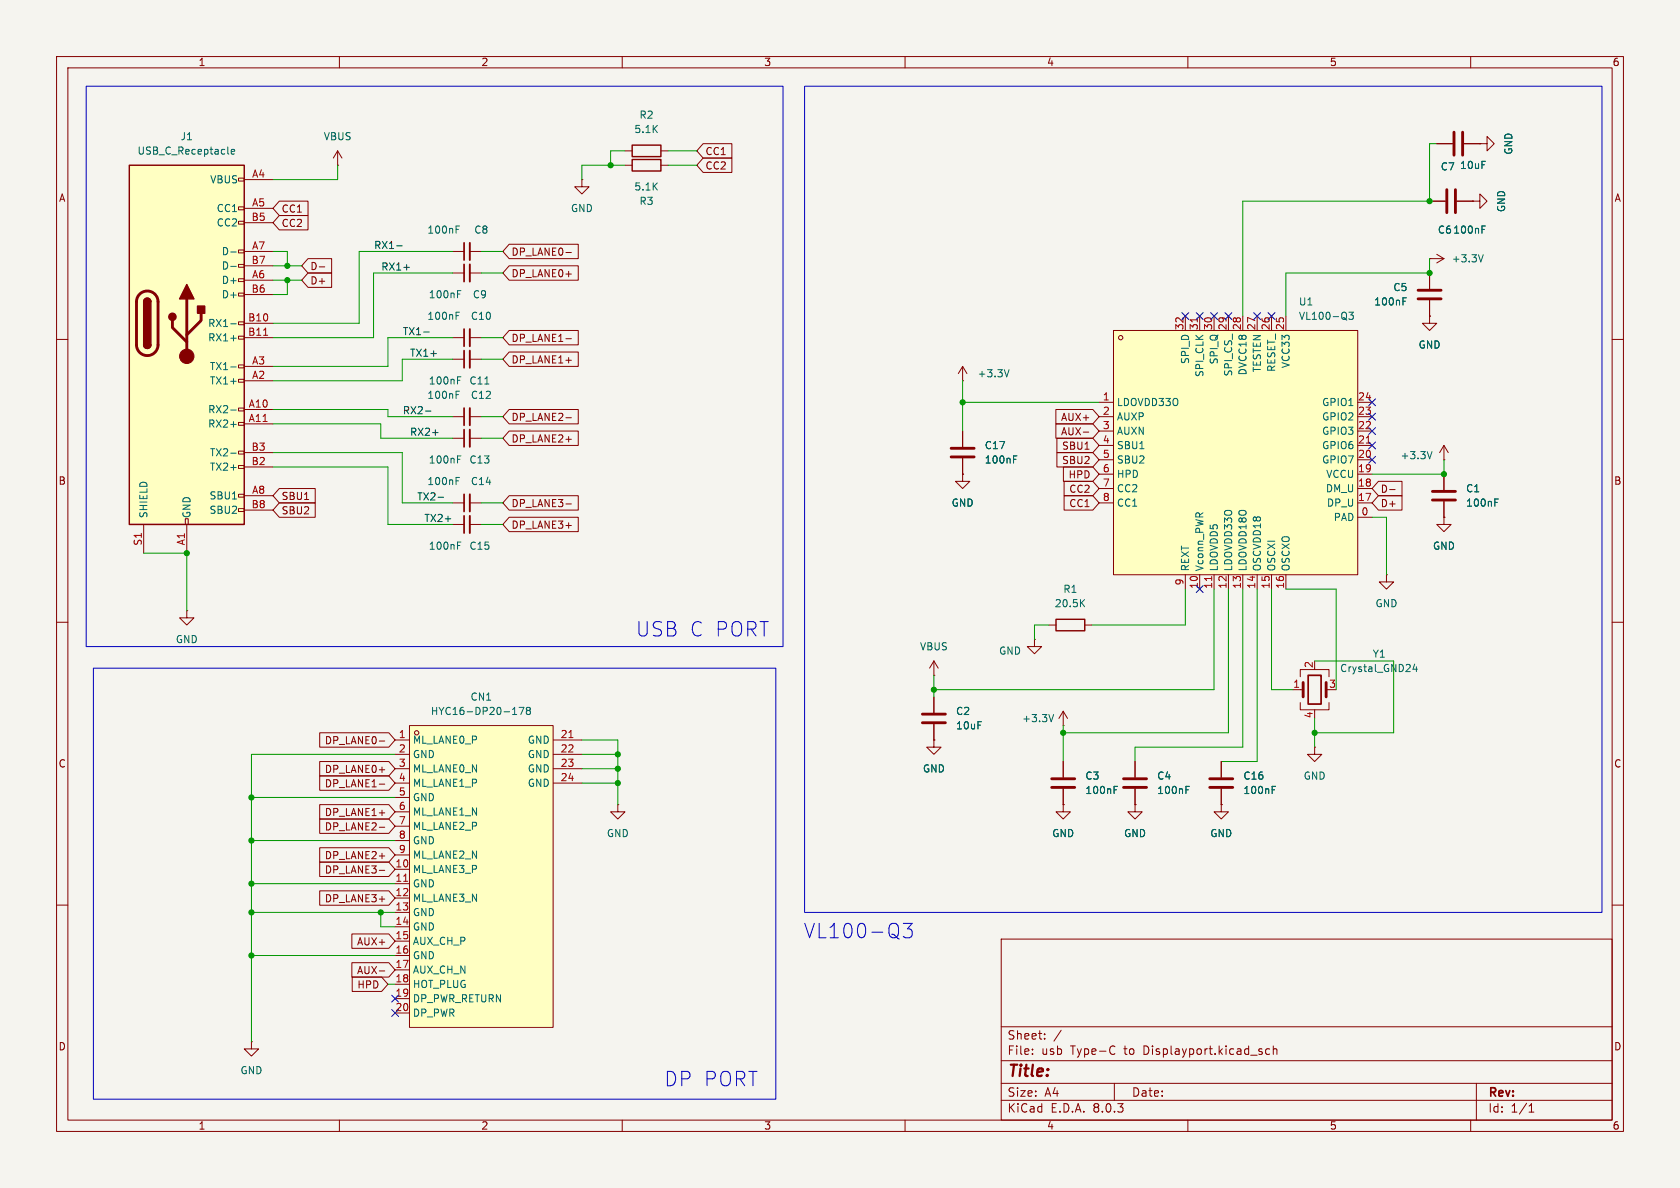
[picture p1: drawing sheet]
<svg xmlns="http://www.w3.org/2000/svg" width="297mm" height="210mm" viewBox="0 0 297 210" stroke-linecap="round" stroke-linejoin="round" font-family="sans-serif">
<path d="M0 0h297v210h-297z" fill="#f5f4ef" stroke="#f5f4ef" stroke-width=".18"/>
<g fill="none" stroke="#840000" stroke-width=".18">
<path d="M10 10h277v190h-277zM12 12h273v186h-273zM60 10v2M110 10v2M160 10v2M210 10v2M260 10v2M102.9 31.8v1.2h1.2l-1.2 1.3-1.3-1.3h1.3M102.9 31.8h.1M110.5 26.7h1.3M116.8 26.7h1.3M252.7 35.6h2.8"/>
<path d="M254 25.4h2.8M257.6 35.6h2.7M258.8 25.4h2.8M260.3 35.6h1.3v1.2l1.3-1.2-1.3-1.3v1.3M260.3 35.6h.1M261.6 25.4h1.3v1.3l1.3-1.3-1.3-1.3v1.3M261.6 25.4h.1M10 60h2M80 59.7h2M80 48.3h2M83.1 59.7h2M83.1 48.3h2"/>
<path d="M252.7 55.9v1.3h-1.2l1.2 1.2 1.3-1.2h-1.3M252.7 55.9h.1M285 60h2M80 73.7h2M80 77.5h2M83.1 73.7h2M83.1 77.5h2M255.3 78.7l-.8 1.3M255.3 78.7v2.6M255.3 78.7l.7 1.3M80 88.9h2M83.1 88.9h2"/>
<path d="M255.3 81.3h.1M10 110h2M165.1 119.4h.1M165.1 116.8l-.8 1.3M165.1 116.8v2.6M165.1 116.8l.8 1.3M229.9 119.6v-1.2h5v1.2M285 110h2M228.6 121.9h1.8M229.9 124.2v1.3h5v-1.3M232.4 132.1v1.3h1.3l-1.3 1.2-1.3-1.2h1.3M232.4 132.1h.1"/>
<path d="M232.4 125.5v.2M10 160h2M285 160h2M177 166h108v32h-108zM44.4 184.2v1.2h1.3l-1.3 1.3-1.2-1.3h1.2M44.4 184.2h.1M60 198v2M110 198v2M160 198v2M177 194.5h108M177 191.5h108M177 187.5h108"/>
<path d="M177 181.5h108M182.5 186.3v.1M182.5 185.5v.1M184.7 183.6v.1M184.7 182.8v.1M187.6 182.1l-1.3 2M196.7 184.9l.4 .1M197 191.5v3M197.1 186.3l-.4 .1M210 198v2M224.5 185.5l-.5-.1-.3 .3v.4l.2 .2h.6M225.1 185.5l.2-.1 .4 .1v.9"/>
<path d="M225.1 184.9v1.5M260 198v2M261 191.5v6.5M270.3 196.6h.9M270.3 195.5l.4-.4v1.5"/>
</g>
<path d="M83.1 46.7v3.1M83.1 58.2v3M83.1 72.1v3.1M83.1 75.9v3.1M83.1 87.4v3" fill="none" stroke="#840000" stroke-width=".33"/>
<path d="M82 46.7v3.1M82 58.2v3M82 72.1v3.1M82 75.9v3.1M82 87.4v3M231.3 119.4h2.3v5.1h-2.3z" fill="none" stroke="#840000" stroke-width=".3"/>
<g fill="none" stroke="#006464" stroke-width=".18">
<path d="M262 39.9h.6M80.6 55.8h.5M80.6 55.2h.6M80.9 52h.4M80.9 51.4h.6M262 40.6h.4M80.6 69.8h.5M80.6 69.2h.6M253.2 79.8l-.5 1.3M80.6 85h.5M80.6 84.4h.6M80.9 81.2h.4"/>
<path d="M80.9 80.6h.6M250.1 117.4l-.3 .9h.8M250.4 117.9v.8"/>
</g>
<path d="M255.8 33.5v4.1M257 23.4v4M257.3 33.5v4.1M258.6 23.4v4M230.4 120.7v2.5M234.4 120.7v2.5" fill="none" stroke="#840000" stroke-width=".51"/>
<path d="M111.8 25.7h5v2h-5z" fill="none" stroke="#840000" stroke-width=".25"/>
<path d="M22.9 29.2h20.3v63.5h-20.3z" fill="#ffffc2"/>
<g fill="none" stroke="#840000" stroke-width=".18">
<path d="M42.2 39.1h1v.5h-1zM42.2 36.6h1v.5h-1zM42.2 31.5h1v.5h-1zM43.2 31.8h5.1M43.2 36.8h5.1M43.2 39.4h5.1M59.7 29.2h.1M59.7 26.7l-.8 1.2M59.7 26.7v2.5M59.7 26.7l.8 1.2M110.5 29.2h1.3M116.8 29.2h1.3"/>
<path d="M42.2 59.4h1v.5h-1zM42.2 56.9h1v.5h-1zM42.2 51.8h1v.5h-1zM42.2 49.3h1v.5h-1zM42.2 46.7h1v.5h-1zM42.2 44.2h1v.5h-1zM43.2 49.5h5.1M43.2 44.5h5.1M43.2 57.2h5.1M43.2 59.7h5.1M43.2 52.1h5.1M43.2 47h5.1"/>
<path d="M80 44.5h2M83.1 44.5h2M252.7 45.7h.1M252.7 48.3v2.8M252.7 53.1v2.8M252.7 45.7h2.6M254 45l1.3 .7M255.3 45.7l-1.3 .8M42.2 79.8h1v.5h-1zM42.2 74.7h1v.5h-1zM42.2 72.1h1v.5h-1zM42.2 67.1h1v.5h-1z"/>
<path d="M42.2 64.5h1v.5h-1zM43.2 72.4h5.1M43.2 74.9h5.1M43.2 67.3h5.1M43.2 64.8h5.1M80 63.5h2M83.1 63.5h2M170.2 76.2v2.8M25.4 92.7v5.1M32.8 91.7h.5v1h-.5zM33 92.7v5.1M42.2 89.9h1v.5h-1z"/>
<path d="M42.2 87.4h1v.5h-1zM42.2 82.3h1v.5h-1zM43.2 87.6h5.1M43.2 82.6h5.1M43.2 80h5.1M43.2 90.2h5.1M80 92.7h2M83.1 92.7h2M170.2 83.8v1.3h1.2l-1.2 1.3-1.3-1.3h1.3M170.2 83.8h.1M170.2 81v2.8M33 108v1.2h1.3l-1.3 1.3-1.3-1.3h1.3"/>
<path d="M33 108h.1M182.9 113v1.3h1.2l-1.2 1.3-1.3-1.3h1.3M182.9 113h.1M185.4 110.5h1.3M191.8 110.5h1.2M165.1 130.8v1.3h1.3l-1.3 1.3-1.3-1.3h1.3M165.1 130.8h.1M165.1 123.2v2.8M165.1 128v2.8M188 128.3h.1M188 125.7v2.6M188 134.6v2.8"/>
<path d="M188 139.4v2.8M188 125.7l-.8 1.3M188 125.7l.7 1.3M200.7 134.6v2.8M200.7 139.4v2.8M215.9 134.6v2.8M215.9 139.4v2.8"/>
</g>
<path d="M22.9 29.2h20.3v63.5h-20.3zM111.8 28.2h5v2h-5zM25.4 53.3a.64 .64 0 0 1 .6-.6 .64 .64 0 0 1 .7 .6M25.4 61a.64 .64 0 0 0 .6 .6 .64 .64 0 0 0 .7-.6M186.7 109.5h5.1v2h-5.1z" fill="none" stroke="#840000" stroke-width=".25"/>
<g fill="none" stroke="#840000" stroke-width=".51">
<path d="M24.7 52a1.9 1.9 0 0 1 2.1-.4 1.9 1.9 0 0 1 1.1 1.7v7.7a1.91 1.91 0 0 1-1.9 1.9 1.91 1.91 0 0 1-1.9-1.9v-7.8l.2-.6zM30.5 56.6v1.3l2.5 2.6M33 52.8v10.2M35.6 55.4v1.2l-2.6 2.6M250.7 52.8h4.1M250.7 51.3h4.1M168.1 79.2h4.1M168.1 80.8h4.1M163.1 127.8h4M163.1 126.2h4M185.9 139.2h4.1M185.9 137.7h4.1"/>
<path d="M198.6 139.2h4.1M198.6 137.7h4.1M213.9 139.2h4M213.9 137.7h4"/>
</g>
<g fill="#840000" stroke="#840000" stroke-width=".25">
<path d="M25.4 61h1.3a.64 .64 0 0 1-.7 .6 .64 .64 0 0 1-.6-.6z"/>
<path d="M25.4 53.3h1.3v7.7h-1.3z"/>
<path d="M25.6 52.9a.64 .64 0 0 1 .7-.1 .64 .64 0 0 1 .4 .5h-1.3z"/>
<path d="M33 50.3l1.3 2.5h-2.6z"/>
<path d="M34.9 54.1h1.3v1.3h-1.3z"/>
<circle cx="30.5" cy="56" r=".63"/>
</g>
<circle cx="33" cy="63" r="1.27" fill="#840000" stroke="#840000" stroke-width=".18"/>
<g fill="none" stroke="#006464" stroke-width=".18">
<path d="M40.9 26.8l.6-.1-.1-.2-.3-.1-.2 .2v.6h.5M80.6 39.9h.6M40.8 44.5h1M40.8 57.2h1M40.8 59.8h1M40.8 47.1h1M80.6 40.6h.5M248 53.3h.4M248 52.6h.6M262.2 45l-.4 1.3M40.8 72.5h1M40.8 75h1"/>
<path d="M40.8 64.9h1M80.9 67.2h.4M80.9 66.6h.6M85.7 67.9h.7M40.8 80.1h1M80.9 96.4h.4M80.9 95.8h.6M179.2 81.2h.4M179.2 80.6h.6M191.2 106.5l.5 .8M191.7 106l-.7 .7M186.3 126.3l-.5 1.3"/>
<path d="M197 139.6h.4M197 139h.6M209.7 139.6h.4M209.7 139h.6M224.9 139.6h.4M224.9 139h.6"/>
</g>
<path d="M46.6 59.3h.7" fill="none" stroke="#a90000" stroke-width=".18"/>
<path d="M83.1 42.9v3.1M83.1 62v3M83.1 91.2v3" fill="none" stroke="#840000" stroke-width=".33"/>
<path d="M82 42.9v3.1M82 62v3M82 91.2v3" fill="none" stroke="#840000" stroke-width=".3"/>
<path d="M72.4 128.3h25.4v53.3h-25.4z" fill="#ffffc2"/>
<g fill="none" stroke="#840000" stroke-width=".18">
<path d="M255.3 91.4v1.3h1.2l-1.2 1.3-1.3-1.3h1.3M255.3 91.4h.1M245.1 101.6v1.3h1.3l-1.3 1.2-1.3-1.2h1.3M245.1 101.6h.1M69.8 130.8h2.6M69.8 133.4h2.6M69.8 135.9h2.6M69.8 138.4h2.6M72.4 128.3h25.4v53.3h-25.4zM97.8 130.8h5.1M97.8 133.4h5.1M97.8 135.9h5.1"/>
<path d="M97.8 138.4h5.1M69.8 153.7h2.6M69.8 156.2h2.6M69.8 158.8h2.6M69.8 141h2.6M69.8 143.5h2.6M69.8 146.1h2.6M69.8 148.6h2.6M69.8 151.1h2.6M215.9 142.2v1.3h1.3l-1.3 1.3-1.3-1.3h1.3M215.9 142.2h.1M69.8 161.3h2.6"/>
<path d="M69.8 163.8h2.6M69.8 166.4h2.6M69.8 168.9h2.6M69.8 171.5h2.6M69.8 174h2.6M69.8 176.5h2.6M69.8 179.1h2.6"/>
<circle cx="73.7" cy="129.5" r=".38"/>
</g>
<path d="M100.6 130.4h.7M71.4 155.8h.7" fill="none" stroke="#a90000" stroke-width=".18"/>
<path d="M90.6 126.3h.7M90.9 125.2l.1-.2v1.3M91.8 125h.8l-.5 1.3M93.3 125.6l-.3 .2 .1 .4 .2 .1 .3-.1 .2-.1v-.3l-.3-.2M93.3 125.6l-.3-.3 .3-.3h.2l.3 .3-.3 .3M93.3 125.6h.2" fill="none" stroke="#006464" stroke-width=".18"/>
<path d="M196.8 58.4h43.2v43.2h-43.2z" fill="#ffffc2"/>
<g fill="none" stroke="#840000" stroke-width=".18">
<path d="M49.4 38.1h5.1v2.5h-5.1l-1.1-1.2zM49.4 35.6h5.1v2.5h-5.1l-1.1-1.3zM124.3 25.4h5.1v2.5h-5.1l-1.1-1.2zM124.3 27.9h5.1v2.6h-5.1l-1.1-1.3zM252.7 35.6h2.8M254 25.4h2.8M257.6 35.6h2.7M258.8 25.4h2.8M260.3 35.6h.1M261.6 25.4h.1M54.5 48.3h4.1v2.5h-4.1l-1.2-1.3zM54.5 45.7h4.1v2.6h-4.1l-1.2-1.3z"/>
<path d="M56.4 47.2h1M90 43.2h12.2v2.5h-12.2l-1.1-1.2zM90 47h12.2v2.5h-12.2l-1.1-1.2zM90 58.4h12.2v2.6h-12.2l-1.1-1.3zM100 44.6h1M100 48.4h1M100 59.9h1M196.8 58.4h43.2v43.2h-43.2zM209.5 55.9v2.5M212.1 55.9v2.5M214.6 55.9v2.5M217.2 55.9v2.5"/>
<path d="M219.7 55.9v2.5M222.2 55.9v2.5M224.8 55.9v2.5M227.3 55.9v2.5M252.7 55.9h.1M252.7 48.3v2.8M252.7 53.1v2.8M90 62.2h12.2v2.6h-12.2l-1.1-1.3zM90 72.4h12.2v2.5h-12.2l-1.1-1.2zM90 76.2h12.2v2.5h-12.2l-1.1-1.2zM100 63.7h1M100 73.8h1"/>
<path d="M100 77.7h1M170.2 67.3h.1M170.2 64.8l-.8 1.2M170.2 64.8v2.5M170.2 76.2v2.8M170.2 64.8l.7 1.2M186.7 72.4h6.5l1.1 1.3-1.1 1.2h-6.5zM186.7 74.9h6.5l1.1 1.3-1.1 1.3h-6.5zM186.8 77.5h6.4l1.1 1.2-1.1 1.3h-6.4zM191.5 76.4h1M194.3 71.1h2.5M194.3 73.7h2.5"/>
<path d="M194.3 78.7h2.5M194.3 76.2h2.5M240 71.1h2.6M240 73.7h2.6M240 78.7h2.6M240 76.2h2.6M49.4 88.9h6.3v2.5h-6.3l-1.1-1.2zM49.4 86.4h6.3v2.5h-6.3l-1.1-1.3zM90 87.6h12.2v2.6h-12.2l-1.1-1.3zM90 91.4h12.2v2.6h-12.2l-1.1-1.3zM100 89.1h1M100 92.9h1"/>
<path d="M170.2 83.8h.1M170.2 81v2.8M186.8 80h6.4l1.1 1.3-1.1 1.3h-6.4zM188 82.5h5.2l1.1 1.3-1.1 1.3h-5.2zM188.1 87.6h5.1l1.1 1.3-1.1 1.3h-5.1zM188.1 85.1h5.1l1.1 1.3-1.1 1.2h-5.1zM194.3 88.9h2.5M194.3 86.4h2.5M194.3 83.8h2.5M194.3 81.3h2.5M240 91.4h2.6M240 88.9h2.6"/>
<path d="M240 86.4h2.6M240 83.8h2.6M240 81.3h2.6M243.7 87.6h4.2v2.6h-4.2l-1.1-1.3zM243.7 85.1h4.2v2.5h-4.2l-1.1-1.2zM245.7 86.5h.9M255.3 91.4h.1M255.3 83.8v2.8M255.3 88.6v2.8M209.5 101.6v2.5M212.1 101.6v2.5M214.6 101.6v2.5"/>
<path d="M217.2 101.6v2.5M219.7 101.6v2.5M222.2 101.6v2.5M224.8 101.6v2.5M227.3 101.6v2.5M56.5 137.2h12.2l1.1 1.2-1.1 1.3h-12.2zM56.5 134.6h12.2l1.1 1.3-1.1 1.3h-12.2zM56.5 129.5h12.2l1.1 1.3-1.1 1.3h-12.2zM67.1 138.6h.9M67.1 136.1h.9M67.1 131h.9M165.1 130.8h.1"/>
<path d="M165.1 123.2v2.8M165.1 128v2.8M188 134.6v2.8M188 139.4v2.8M200.7 134.6v2.8M200.7 139.4v2.8M215.9 134.6v2.8M215.9 139.4v2.8M56.5 157.5h12.2l1.1 1.3-1.1 1.2h-12.2zM56.5 152.4h12.2l1.1 1.3-1.1 1.2h-12.2zM56.5 149.9h12.2l1.1 1.2-1.1 1.3h-12.2zM56.5 144.8h12.2l1.1 1.3-1.1 1.2h-12.2z"/>
<path d="M56.5 142.2h12.2l1.1 1.3-1.1 1.3h-12.2zM67.1 158.9h.9M67.1 153.9h.9M67.1 151.3h.9M67.1 146.2h.9M67.1 143.7h.9M109.2 142.2v1.3h1.3l-1.3 1.3-1.3-1.3h1.3M109.2 142.2h.1M188 142.2v1.3h1.2l-1.2 1.3-1.3-1.3h1.3M188 142.2h.1M200.7 142.2v1.3h1.2l-1.2 1.3-1.3-1.3h1.3M200.7 142.2h.1"/>
<path d="M215.9 142.2h.1M62.2 165.1h6.5l1.1 1.3-1.1 1.2h-6.5zM62.2 170.2h6.5l1.1 1.3-1.1 1.2h-6.5zM62.3 172.7h5.2l1.1 1.3-1.1 1.3h-5.2zM67.1 171.6h.9"/>
<circle cx="198.1" cy="59.7" r=".38"/>
</g>
<path d="M211.7 56.2v.7M241.5 78.3h.8M214.2 101.9v.7" fill="none" stroke="#a90000" stroke-width=".18"/>
<g fill="none" stroke="#006464" stroke-width=".18">
<path d="M262 39.9h.6M238.5 55.2h.8l-.5 .5 .4 .1v.5l-.2 .2-.5-.2M248 53.3h.4M248 52.6h.6M262 40.6h.4M178.4 65.3l-.4 1.3M179.2 81.2h.4M179.2 80.6h.6M264.3 88.8h.4M264.3 88.2h.6M197 139.6h.4M197 139h.6"/>
<path d="M209.7 139.6h.4M209.7 139h.6M224.9 139.6h.4M224.9 139h.6"/>
</g>
<path d="M253.2 88.4h4.1M253.2 86.9h4.1" fill="none" stroke="#840000" stroke-width=".51"/>
<path d="M70.1 43.5h1M71.4 47.3h1M74.9 58.7h1M75.2 72.7h1M76.5 76.5h.9M77.4 87.9h1" fill="none" stroke="#0f0f0f" stroke-width=".18"/>
<path d="M15.2 15.2h123.2v99.1h-123.2zM142.2 15.2h141v146.1h-141zM16.5 118.1h120.7v76.2h-120.7zM159.7 163.2h1.6l-.9 1a.69 .69 0 0 1 .9 .5v.6l-.3 .3-.2 .2h-.7l-.4-.3" fill="none" stroke="#0000c2" stroke-width=".18"/>
<g fill="none" stroke="#009600" stroke-width=".18">
<path d="M59.7 29.2v2.6h-11.4M110.5 29.2h-7.6v2.6M110.5 26.7h-2.6v2.5M118.1 29.2h5.1M118.1 26.7h5.1M254 25.4h-1.3v10.2h-33v20.3M48.3 44.5h2.5v2.5M48.3 49.5h5M48.3 47h5M50.8 49.5v2.6h-2.5M80 48.3h-14v11.4h-17.7M80 59.7h-11.4v5.1h-20.3"/>
<path d="M80 44.5h-16.5v12.7h-15.2M85.1 59.7h3.8M85.1 44.5h3.8M85.1 48.3h3.8M252.7 45.7v2.6h-25.4v7.6M48.3 72.4h20.3v1.3h11.4M48.3 74.9h19v2.6h12.7M80 63.5h-8.9v3.8h-22.8M85.1 63.5h3.8M85.1 73.7h3.8M85.1 77.5h3.8M170.2 71.1h24.1"/>
<path d="M170.2 67.3v8.9M25.4 97.8h7.6v10.2M48.3 80h22.8v8.9h8.9M48.3 82.6h20.3v10.1h11.4M85.1 88.9h3.8M85.1 92.7h3.8M242.6 91.4h2.5v10.2M255.3 81.3v2.5h-12.7M165.1 119.4v3.8M185.4 110.5h-2.5v2.5M209.5 104.1v6.4h-16.5M214.6 104.1v17.8h-49.5"/>
<path d="M217.2 104.1v25.4h-29.2M219.7 104.1v28h-19v2.5M222.2 104.1v30.5h-6.3M224.8 104.1v17.8h3.8M227.3 104.1h8.9v17.8M232.4 116.8h14v12.7h-14M69.8 133.4h-25.4v50.8M102.9 130.8h6.3v11.4M102.9 135.9h6.3M102.9 133.4h6.3M102.9 138.4h6.3M188 128.3v6.3"/>
<path d="M232.4 127v5.1M44.4 141h25.4M44.4 156.2h25.4M44.4 148.6h25.4M44.4 161.3h25.4M44.4 168.9h25.4M67.3 161.3v2.5h2.5M68.6 174h1.2"/>
</g>
<g fill="none" stroke="#000084" stroke-width=".18">
<path d="M208.9 55.3l1.3 1.2M210.2 55.3l-1.3 1.2M211.5 55.3l1.2 1.2M212.7 55.3l-1.2 1.2M214 55.3l1.2 1.2M215.2 55.3l-1.2 1.2M216.6 55.3l1.2 1.2M217.8 55.3l-1.2 1.2M221.6 55.3l1.3 1.2M222.9 55.3l-1.3 1.2M224.2 55.3l1.2 1.2M225.4 55.3l-1.2 1.2"/>
<path d="M242 70.5l1.2 1.2M242 75.6l1.2 1.2M242 78.1l1.2 1.2M242 73.1l1.2 1.2M243.2 70.5l-1.2 1.2M243.2 73.1l-1.2 1.2M243.2 75.6l-1.2 1.2M243.2 78.1l-1.2 1.2M242 80.7l1.2 1.2M243.2 80.7l-1.2 1.2M211.5 103.5l1.2 1.2M212.7 103.5l-1.2 1.2"/>
<path d="M69.2 175.9l1.3 1.2M69.2 178.5l1.3 1.2M70.5 175.9l-1.3 1.2M70.5 178.5l-1.3 1.2"/>
</g>
<g fill="#009600" stroke="#009600" stroke-width=".18">
<circle cx="50.8" cy="47" r=".46"/>
<circle cx="50.8" cy="49.5" r=".46"/>
<circle cx="33" cy="97.8" r=".46"/>
<circle cx="44.4" cy="148.6" r=".46"/>
<circle cx="44.4" cy="141" r=".46"/>
<circle cx="109.2" cy="135.9" r=".46"/>
<circle cx="109.2" cy="133.4" r=".46"/>
<circle cx="109.2" cy="138.4" r=".46"/>
<circle cx="67.3" cy="161.3" r=".46"/>
<circle cx="44.4" cy="168.9" r=".46"/>
<circle cx="44.4" cy="161.3" r=".46"/>
<circle cx="44.4" cy="156.2" r=".46"/>
<circle cx="107.9" cy="29.2" r=".46"/>
<circle cx="232.4" cy="129.5" r=".46"/>
<circle cx="255.3" cy="83.8" r=".46"/>
<circle cx="252.7" cy="48.3" r=".46"/>
<circle cx="252.7" cy="35.6" r=".46"/>
<circle cx="165.1" cy="121.9" r=".46"/>
<circle cx="188" cy="129.5" r=".46"/>
<circle cx="170.2" cy="71.1" r=".46"/>
</g>
<g font-size="3.5" fill="#0000c2">
<text x="112.4" y="112.8">USB C PORT</text>
<text x="142.1" y="166.1">VL100-Q3</text>
<text x="117.4" y="192.3">DP PORT</text>
</g>
<text font-size="2.8" fill="#840000" x="178" y="190.9">Title:</text>
<g font-size="2.1" fill="#840000">
<text x="178" y="184">Sheet:</text>
<text x="178" y="186.7">File:</text>
<text x="184.1" y="186.7">usb</text>
<text x="189.3" y="186.7">Type-C</text>
<text x="198.9" y="186.7">to</text>
<text x="202.4" y="186.7">Displayport.kicad_sch</text>
<text x="178" y="196.9">KiCad</text>
<text x="178" y="194.1">Size:</text>
<text x="184.7" y="194.1">A4</text>
<text x="185.7" y="196.9">E.D.A.</text>
<text x="193.3" y="196.9">8.0.3</text>
<text x="200" y="194.1">Date:</text>
<text x="263" y="194.3">Rev:</text>
<text x="263" y="196.9">Id:</text>
<text x="267.1" y="196.9">1/1</text>
</g>
<g font-size="1.8" fill="#840000">
<text x="35" y="11.9">1</text>
<text x="85" y="11.9">2</text>
<text x="135" y="11.9">3</text>
<text x="185" y="11.9">4</text>
<text x="235" y="11.9">5</text>
<text x="285" y="11.9">6</text>
<text x="124.6" y="27.6">CC1</text>
<text x="10.3" y="35.9">A</text>
<text x="124.6" y="30.2">CC2</text>
<text x="285.3" y="35.9">A</text>
<text x="49.7" y="40.3">CC2</text>
<text x="49.7" y="37.8">CC1</text>
<text x="54.8" y="47.9">D-</text>
<text x="90.3" y="45.4">DP_LANE0-</text>
<text x="54.8" y="50.5">D+</text>
<text x="90.3" y="49.2">DP_LANE0+</text>
<text x="90.3" y="64.5">DP_LANE1+</text>
<text x="90.3" y="60.6">DP_LANE1-</text>
<text x="90.3" y="74.6">DP_LANE2-</text>
<text x="187.5" y="74.6">AUX+</text>
<text x="187.5" y="77.2">AUX-</text>
<text x="90.3" y="78.4">DP_LANE2+</text>
<text x="187.7" y="82.2">SBU2</text>
<text x="187.7" y="79.7">SBU1</text>
<text x="10.3" y="85.9">B</text>
<text x="49.7" y="88.6">SBU1</text>
<text x="90.3" y="89.9">DP_LANE3-</text>
<text x="188.8" y="84.8">HPD</text>
<text x="188.9" y="89.9">CC1</text>
<text x="188.9" y="87.3">CC2</text>
<text x="244" y="89.9">D+</text>
<text x="244" y="87.3">D-</text>
<text x="285.3" y="85.9">B</text>
<text x="49.7" y="91.1">SBU2</text>
<text x="90.3" y="93.7">DP_LANE3+</text>
<text x="57.3" y="131.8">DP_LANE0-</text>
<text x="10.3" y="135.9">C</text>
<text x="57.3" y="136.8">DP_LANE0+</text>
<text x="285.3" y="135.9">C</text>
<text x="57.3" y="139.4">DP_LANE1-</text>
<text x="57.3" y="147">DP_LANE2-</text>
<text x="57.3" y="144.5">DP_LANE1+</text>
<text x="57.3" y="154.6">DP_LANE3-</text>
<text x="57.3" y="152.1">DP_LANE2+</text>
<text x="57.3" y="159.7">DP_LANE3+</text>
<text x="63" y="167.3">AUX+</text>
<text x="63" y="172.4">AUX-</text>
<text x="63.1" y="174.9">HPD</text>
<text x="10.3" y="185.9">D</text>
<text x="285.3" y="185.9">D</text>
<text x="35" y="199.9">1</text>
<text x="85" y="199.9">2</text>
<text x="135" y="199.9">3</text>
<text x="185" y="199.9">4</text>
<text x="235" y="199.9">5</text>
<text x="285" y="199.9">6</text>
</g>
<g font-size="1.8" fill="#006464">
<text x="112.1" y="23.7">5.1K</text>
<text x="113" y="21.2">R2</text>
<text x="24.2" y="27.5">USB_C_Receptacle</text>
<text x="31.8" y="25">J1</text>
<text x="57.1" y="25">VBUS</text>
<text x="267.6" y="27.4" transform="rotate(-90 267.6 27.4)">GND</text>
<text x="37.1" y="32.6">VBUS</text>
<text x="112.1" y="33.9">5.1K</text>
<text x="254.6" y="30.3">C7</text>
<text x="258" y="30.1">10uF</text>
<text x="38.2" y="37.7">CC1</text>
<text x="38.2" y="40.2">CC2</text>
<text x="75.5" y="41.5">100nF</text>
<text x="83.7" y="41.5">C8</text>
<text x="100.8" y="37.7">GND</text>
<text x="113" y="36.4">R3</text>
<text x="254.1" y="41.5">C6</text>
<text x="256.8" y="41.5">100nF</text>
<text x="266.3" y="37.6" transform="rotate(-90 266.3 37.6)">GND</text>
<text x="39.1" y="45.3">D-</text>
<text x="39.1" y="47.9">D-</text>
<text x="256.6" y="46.6">+3.3V</text>
<text x="39.1" y="50.4">D+</text>
<text x="39.1" y="52.9">D+</text>
<text x="75.7" y="52.9">100nF</text>
<text x="83.5" y="52.9">C9</text>
<text x="246.2" y="51.7">C5</text>
<text x="36.7" y="58">RX1-</text>
<text x="75.5" y="56.7">100nF</text>
<text x="83.1" y="56.7">C10</text>
<text x="229.5" y="54.2">U1</text>
<text x="229.5" y="56.7">VL100-Q3</text>
<text x="242.8" y="54.2">100nF</text>
<text x="36.7" y="60.6">RX1+</text>
<text x="37" y="65.6">TX1-</text>
<text x="210.4" y="64.5" transform="rotate(-90 210.4 64.5)">SPI_D</text>
<text x="215.5" y="64.5" transform="rotate(-90 215.5 64.5)">SPI_Q</text>
<text x="223.1" y="65.9" transform="rotate(-90 223.1 65.9)">TESTEN</text>
<text x="225.7" y="65.8" transform="rotate(-90 225.7 65.8)">RESET_</text>
<text x="228.2" y="65.2" transform="rotate(-90 228.2 65.2)">VCC33</text>
<text x="250.7" y="61.8">GND</text>
<text x="37" y="68.2">TX1+</text>
<text x="75.5" y="70.7">100nF</text>
<text x="75.7" y="68.2">100nF</text>
<text x="82.9" y="68.2">C11</text>
<text x="83.1" y="70.7">C12</text>
<text x="172.7" y="66.9">+3.3V</text>
<text x="197.4" y="72">LDOVDD33O</text>
<text x="213" y="66.8" transform="rotate(-90 213 66.8)">SPI_CLK</text>
<text x="218" y="66.6" transform="rotate(-90 218 66.6)">SPI_CS_</text>
<text x="220.6" y="66.4" transform="rotate(-90 220.6 66.4)">DVCC18</text>
<text x="233.6" y="72">GPIO1</text>
<text x="36.7" y="73.3">RX2-</text>
<text x="36.7" y="75.8">RX2+</text>
<text x="197.4" y="74.5">AUXP</text>
<text x="197.4" y="77.1">AUXN</text>
<text x="233.6" y="77.1">GPIO3</text>
<text x="233.6" y="74.5">GPIO2</text>
<text x="37" y="83.4">TX2+</text>
<text x="37" y="80.9">TX2-</text>
<text x="75.7" y="82.1">100nF</text>
<text x="82.9" y="82.1">C13</text>
<text x="174" y="82.1">100nF</text>
<text x="174" y="79.6">C17</text>
<text x="197.4" y="79.6">SBU1</text>
<text x="197.4" y="82.1">SBU2</text>
<text x="233.6" y="82.1">GPIO7</text>
<text x="233.6" y="79.6">GPIO6</text>
<text x="247.5" y="81.4">+3.3V</text>
<text x="36.9" y="88.5">SBU1</text>
<text x="75.5" y="86">100nF</text>
<text x="83.1" y="86">C14</text>
<text x="168.1" y="89.8">GND</text>
<text x="197.4" y="84.7">HPD</text>
<text x="197.4" y="87.2">CC2</text>
<text x="197.4" y="89.8">CC1</text>
<text x="234.3" y="87.2">DM_U</text>
<text x="234.4" y="84.7">VCCU</text>
<text x="234.5" y="89.8">DP_U</text>
<text x="259.1" y="87.2">C1</text>
<text x="259.1" y="89.8">100nF</text>
<text x="26.3" y="91.7" transform="rotate(-90 26.3 91.7)">SHIELD</text>
<text x="33.9" y="91.7" transform="rotate(-90 33.9 91.7)">GND</text>
<text x="36.9" y="91">SBU2</text>
<text x="235.7" y="92.3">PAD</text>
<text x="75.7" y="97.4">100nF</text>
<text x="82.9" y="97.4">C15</text>
<text x="210.4" y="101.1" transform="rotate(-90 210.4 101.1)">REXT</text>
<text x="213" y="101.1" transform="rotate(-90 213 101.1)">Vconn_PWR</text>
<text x="215.5" y="101.1" transform="rotate(-90 215.5 101.1)">LDOVDD5</text>
<text x="218" y="101.1" transform="rotate(-90 218 101.1)">LDOVDD33O</text>
<text x="220.6" y="101.1" transform="rotate(-90 220.6 101.1)">LDOVDD18O</text>
<text x="223.1" y="101.1" transform="rotate(-90 223.1 101.1)">OSCVDD18</text>
<text x="225.7" y="101.1" transform="rotate(-90 225.7 101.1)">OSCXI</text>
<text x="228.2" y="101.1" transform="rotate(-90 228.2 101.1)">OSCXO</text>
<text x="253.2" y="97.4">GND</text>
<text x="186.4" y="107.5">20.5K</text>
<text x="187.9" y="105">R1</text>
<text x="243.1" y="107.5">GND</text>
<text x="31" y="113.9">GND</text>
<text x="162.5" y="115.2">VBUS</text>
<text x="176.5" y="115.9">GND</text>
<text x="236.8" y="119">Crystal_GND24</text>
<text x="242.6" y="116.5">Y1</text>
<text x="83.1" y="124.1">CN1</text>
<text x="72.9" y="131.7">ML_LANE0_P</text>
<text x="76.1" y="126.6">HYC16-DP20-178</text>
<text x="93.2" y="131.7">GND</text>
<text x="168.9" y="126.6">C2</text>
<text x="168.9" y="129.1">10uF</text>
<text x="180.6" y="127.9">+3.3V</text>
<text x="72.9" y="134.2">GND</text>
<text x="72.9" y="136.8">ML_LANE0_N</text>
<text x="93.2" y="134.2">GND</text>
<text x="93.2" y="136.8">GND</text>
<text x="163.1" y="136.8">GND</text>
<text x="72.9" y="139.3">ML_LANE1_P</text>
<text x="72.9" y="141.8">GND</text>
<text x="93.2" y="139.3">GND</text>
<text x="191.8" y="138">C3</text>
<text x="191.8" y="140.6">100nF</text>
<text x="204.5" y="138">C4</text>
<text x="204.5" y="140.6">100nF</text>
<text x="219.7" y="140.6">100nF</text>
<text x="219.7" y="138">C16</text>
<text x="230.4" y="138">GND</text>
<text x="72.9" y="144.4">ML_LANE1_N</text>
<text x="72.9" y="146.9">ML_LANE2_P</text>
<text x="72.9" y="149.5">GND</text>
<text x="107.2" y="148.2">GND</text>
<text x="185.9" y="148.2">GND</text>
<text x="198.6" y="148.2">GND</text>
<text x="213.9" y="148.2">GND</text>
<text x="72.9" y="154.5">ML_LANE3_P</text>
<text x="72.9" y="152">ML_LANE2_N</text>
<text x="72.9" y="157.1">GND</text>
<text x="72.9" y="159.6">ML_LANE3_N</text>
<text x="72.9" y="162.2">GND</text>
<text x="72.9" y="164.7">GND</text>
<text x="72.9" y="167.2">AUX_CH_P</text>
<text x="72.9" y="169.8">GND</text>
<text x="72.9" y="172.3">AUX_CH_N</text>
<text x="72.9" y="174.9">HOT_PLUG</text>
<text x="72.9" y="177.4">DP_PWR_RETURN</text>
<text x="72.9" y="179.9">DP_PWR</text>
<text x="42.4" y="190.1">GND</text>
</g>
<g font-size="1.8" fill="#a90000">
<text x="44.5" y="31.5">A4</text>
<text x="44.4" y="39.1">B5</text>
<text x="44.5" y="36.6">A5</text>
<text x="44.4" y="46.7">B7</text>
<text x="44.5" y="44.2">A7</text>
<text x="44.4" y="51.8">B6</text>
<text x="44.5" y="49.3">A6</text>
<text x="43.8" y="56.9">B10</text>
<text x="43.8" y="59.4">B11</text>
<text x="209.3" y="58.5" transform="rotate(-90 209.3 58.5)">32</text>
<text x="211.8" y="58.5" transform="rotate(-90 211.8 58.5)">31</text>
<text x="214.4" y="58.5" transform="rotate(-90 214.4 58.5)">30</text>
<text x="216.9" y="58.5" transform="rotate(-90 216.9 58.5)">29</text>
<text x="219.5" y="58.5" transform="rotate(-90 219.5 58.5)">28</text>
<text x="222" y="58.5" transform="rotate(-90 222 58.5)">27</text>
<text x="224.5" y="58.5" transform="rotate(-90 224.5 58.5)">26</text>
<text x="227.1" y="58.5" transform="rotate(-90 227.1 58.5)">25</text>
<text x="44.5" y="64.5">A3</text>
<text x="44.5" y="67.1">A2</text>
<text x="194.9" y="70.9">1</text>
<text x="240" y="70.9">24</text>
<text x="43.9" y="72.1">A10</text>
<text x="43.9" y="74.7">A11</text>
<text x="194.9" y="73.4">2</text>
<text x="194.9" y="75.9">3</text>
<text x="240" y="75.9">22</text>
<text x="240" y="73.4">23</text>
<text x="44.4" y="82.3">B2</text>
<text x="44.4" y="79.8">B3</text>
<text x="194.9" y="78.5">4</text>
<text x="194.9" y="81">5</text>
<text x="194.9" y="83.6">6</text>
<text x="240" y="83.6">19</text>
<text x="240" y="81">20</text>
<text x="240" y="78.5">21</text>
<text x="44.4" y="89.9">B8</text>
<text x="44.5" y="87.4">A8</text>
<text x="194.9" y="86.1">7</text>
<text x="194.9" y="88.6">8</text>
<text x="240" y="88.6">17</text>
<text x="240" y="86.1">18</text>
<text x="240.6" y="91.2">0</text>
<text x="25.1" y="96.6" transform="rotate(-90 25.1 96.6)">S1</text>
<text x="32.8" y="96.5" transform="rotate(-90 32.8 96.5)">A1</text>
<text x="209.3" y="103.6" transform="rotate(-90 209.3 103.6)">9</text>
<text x="211.8" y="104.2" transform="rotate(-90 211.8 104.2)">10</text>
<text x="214.4" y="104.2" transform="rotate(-90 214.4 104.2)">11</text>
<text x="216.9" y="104.2" transform="rotate(-90 216.9 104.2)">12</text>
<text x="219.5" y="104.2" transform="rotate(-90 219.5 104.2)">13</text>
<text x="222" y="104.2" transform="rotate(-90 222 104.2)">14</text>
<text x="224.5" y="104.2" transform="rotate(-90 224.5 104.2)">15</text>
<text x="227.1" y="104.2" transform="rotate(-90 227.1 104.2)">16</text>
<text x="232.2" y="118.2" transform="rotate(-90 232.2 118.2)">2</text>
<text x="228.5" y="121.7">1</text>
<text x="234.9" y="121.7">3</text>
<text x="70.4" y="130.6">1</text>
<text x="99" y="130.6">21</text>
<text x="232.2" y="127.1" transform="rotate(-90 232.2 127.1)">4</text>
<text x="70.4" y="133.1">2</text>
<text x="70.4" y="135.6">3</text>
<text x="99" y="133.1">22</text>
<text x="99" y="135.6">23</text>
<text x="70.4" y="138.2">4</text>
<text x="70.4" y="140.7">5</text>
<text x="70.4" y="143.3">6</text>
<text x="99" y="138.2">24</text>
<text x="70.4" y="145.8">7</text>
<text x="70.4" y="148.3">8</text>
<text x="69.8" y="153.4">10</text>
<text x="69.8" y="156">11</text>
<text x="70.4" y="150.9">9</text>
<text x="69.8" y="158.5">12</text>
<text x="69.8" y="161">13</text>
<text x="69.8" y="163.6">14</text>
<text x="69.8" y="166.1">15</text>
<text x="69.8" y="168.7">16</text>
<text x="69.8" y="171.2">17</text>
<text x="69.8" y="173.7">18</text>
<text x="69.8" y="176.3">19</text>
<text x="69.8" y="178.8">20</text>
</g>
<g font-size="1.8" fill="#0f0f0f">
<text x="66" y="44.1">RX1-</text>
<text x="67.3" y="47.9">RX1+</text>
<text x="71.1" y="59.3">TX1-</text>
<text x="72.4" y="63.2">TX1+</text>
<text x="71.1" y="73.3">RX2-</text>
<text x="72.4" y="77.1">RX2+</text>
<text x="73.7" y="88.6">TX2-</text>
<text x="74.9" y="92.4">TX2+</text>
</g>
</svg>
